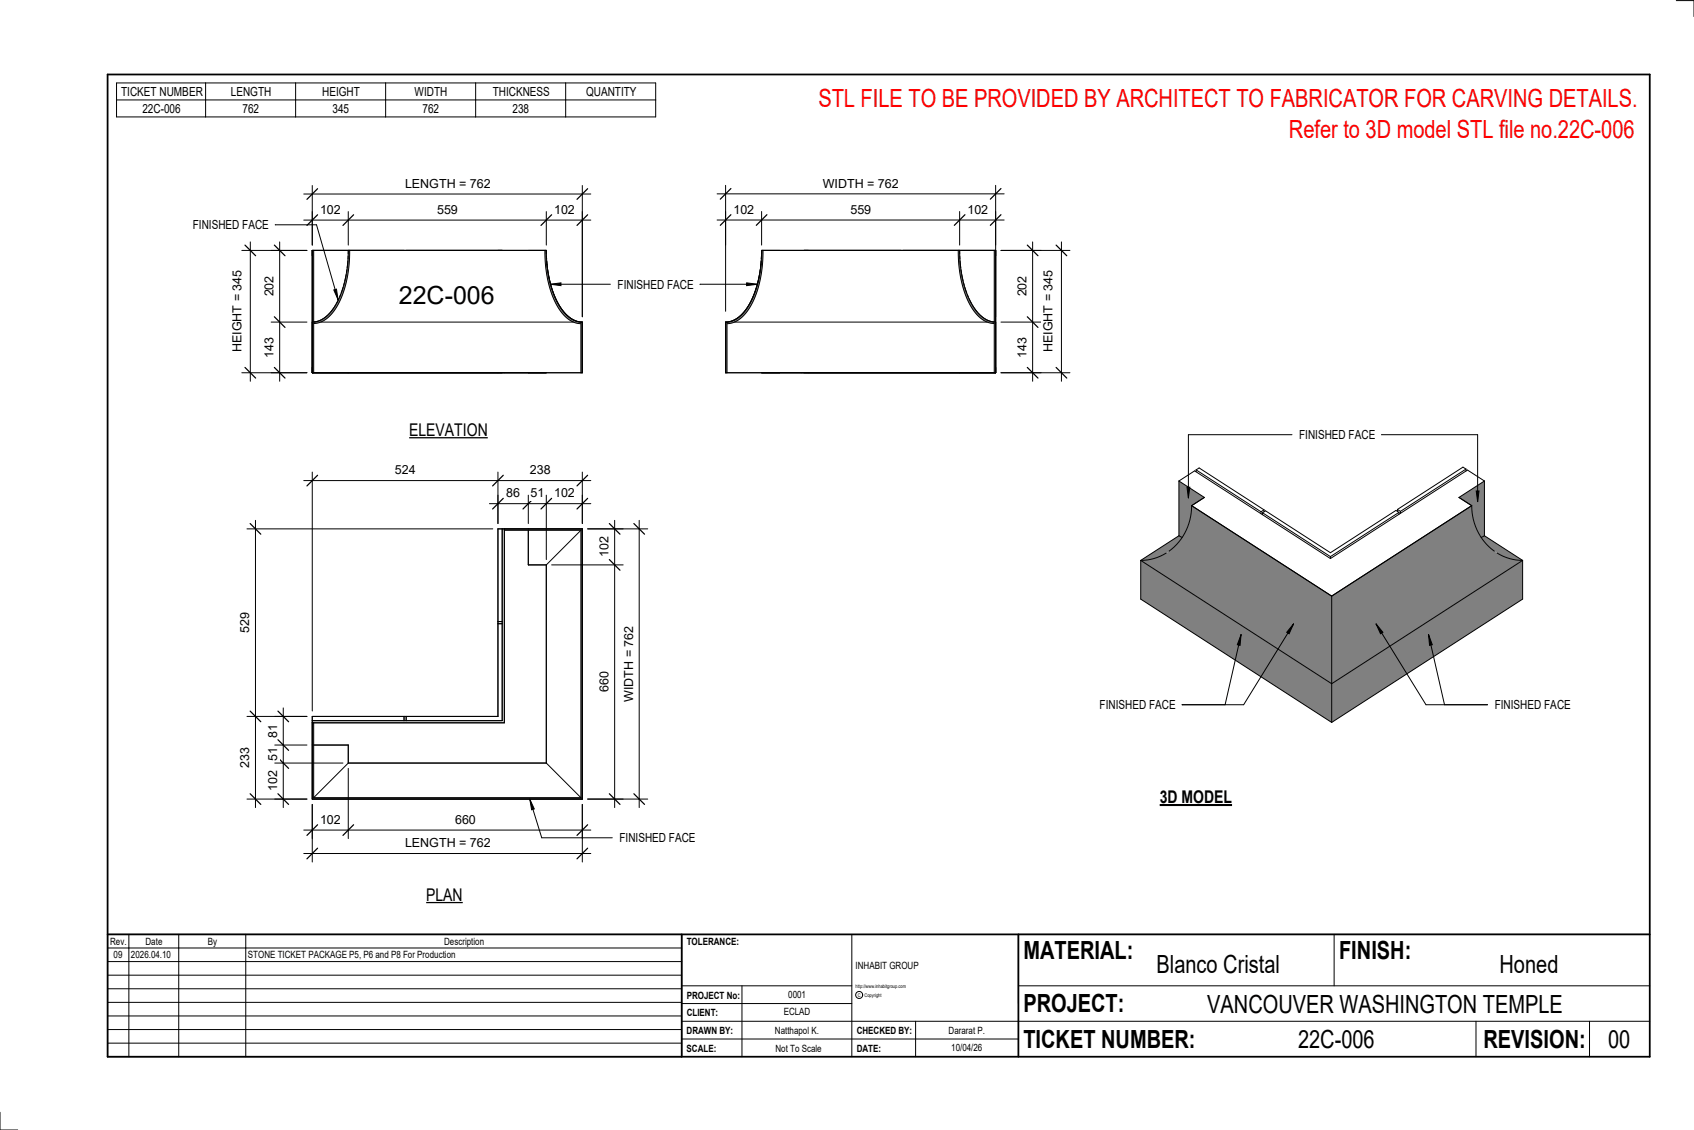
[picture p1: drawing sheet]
<svg xmlns="http://www.w3.org/2000/svg" width="914mm" height="610mm" viewBox="0 0 914 610" stroke-linecap="round" stroke-linejoin="round" font-family="sans-serif">
<g fill="#808080">
<path d="M616 302l20-13 2 1a27 27 0 0 1-22 12z"/>
<path d="M616 302l103 67v21l-103-67z"/>
<path d="M643 273l76 49v47l-103-67a29 29 0 0 0 27-29z"/>
<path d="M719 369l103-67v21l-103 67z"/>
<path d="M719 322l75-49a29 29 0 0 0 28 29l-103 67z"/>
<path d="M800 290l1-1 21 13a27 27 0 0 1-22-12z"/>
<path d="M636 259l14 9-7 5a31 31 0 0 1-5 17l-2-1z"/>
<path d="M788 268l13-9v30l-1 1a31 31 0 0 1-6-17z"/>
</g>
<g fill="none" stroke="#000" stroke-width=".54">
<path d="M636 259l14 9-7 5M636 259l9-5 73 47M636 259v30M646 253l1-1 35 23M646 253l35 23M646 253v2M791 253l-1-1-36 23M791 253l-35 23M791 253v1M801 259l-13 9 6 5M801 259l-9-5-74 47M801 259v30"/>
<path d="M643 273a30 30 0 0 1-12 24M643 273l76 49M681 276v1M681 277l37 23M681 277v1M682 275l-1 1M682 275v1M754 275l2 1M754 275v1M755 276l-1-1-36 23-35-22-2 1M755 276l-37 24M755 276v1"/>
<path d="M756 276v1M794 273a30 30 0 0 0 13 24M794 273l-75 49M629 298a26 26 0 0 1-13 4M636 289l2 1M636 289l-20 13M801 289l-1 1M801 289l21 13M808 298a26 26 0 0 0 14 4M616 302v21l103 67M616 302l103 67M718 300v1"/>
<path d="M822 302v21l-103 67M822 302l-103 67M719 322v47M719 369v21"/>
</g>
<g fill="#7c7c7c">
<path d="M537 135v39z"/>
<path d="M411 135a51 51 0 0 1-11 35 12 12 0 0 1-8 4v27v-26a17 17 0 0 0 14-12 64 64 0 0 0 6-28zM517 135a52 52 0 0 0 11 36 12 12 0 0 0 9 4v26v-27a17 17 0 0 1-13-12 63 63 0 0 1-6-27z"/>
</g>
<g fill="none" stroke="#000" stroke-width=".54">
<path d="M411 138v2M411 135a51 51 0 0 1-11 35 12 12 0 0 1-8 4M411 135h126v66h-145v-27M411 135v2M412 135a52 52 0 0 1-11 36 12 12 0 0 1-9 4v26M517 135a52 52 0 0 0 11 36 12 12 0 0 0 9 4v26M518 137v-2a51 51 0 0 0 11 35 12 12 0 0 0 8 4M518 138v2M537 135v39M410 150a33 33 0 0 1-13 22l-5 2M410 148v2M410 145v2"/>
<path d="M411 141v3M518 141l1 3M519 146v1M519 148l1 4M520 153v1M521 155l1 3M522 159l1 1M392 174h1M397 174h136M523 161l2 3M525 164v1M526 166l2 2"/>
<path d="M528 169l1 1M529 170l2 2M531 172h1M533 173l3 1M536 174h1M537 174h.1"/>
</g>
<g fill="#7c7c7c">
<path d="M169 135v39z"/>
<path d="M188 135a51 51 0 0 1-11 35 12 12 0 0 1-8 4v27v-26a17 17 0 0 0 14-12 64 64 0 0 0 6-28zM294 135a52 52 0 0 0 11 36 12 12 0 0 0 9 4v26v-27a18 18 0 0 1-14-13l-3-9-2-9v-8z"/>
</g>
<g fill="none" stroke="#000" stroke-width=".54">
<path d="M169 135v39M188 138v2M188 137v-2a51 51 0 0 1-11 35 12 12 0 0 1-8 4M189 135a52 52 0 0 1-11 36 12 12 0 0 1-9 4v26M294 135a52 52 0 0 0 11 36 12 12 0 0 0 9 4v26M295 135v2M295 135a51 51 0 0 0 11 35 12 12 0 0 0 8 4M295 135h-126v66h145v-27M295 138v2M184 159l-1 1M185 155l-1 3M186 153l-1 1"/>
<path d="M187 148l-1 4M187 146v1M188 141l-1 3M295 141v3M296 145v2M296 148v2M296 150a33 33 0 0 0 13 22l5 2M169 174h.1M170 174h-1M173 174h136M173 173l-3 1M175 172h-1"/>
<path d="M177 170l-2 2M178 169l-1 1M180 166l-2 2M181 164v1M183 161l-2 3M313 174h1"/>
</g>
<path d="M272 285h42v146h-145v-41v40h145v-144h-42z" fill="#7c7c7c"/>
<g fill="none" stroke="#000" stroke-width=".54">
<path d="M387 119h155M392 114v18M411 114v18M518 114v18M537 114v18M269 285h45v146h-145v-45h100zM271 285v104h-102M272 285v105h-103M272 286h42M285 286v19zM314 286l-19 19M314 286v144"/>
<path d="M285 305h10M295 305v107M269 335h2M269 336h2M169 390v40M218 386v3M219 386v3M169 402h19zM188 412l-19 18M188 402v10M188 412h107M295 412l19 18"/>
<path d="M169 430h145"/>
</g>
<path d="M395 116l-6 6M414 116l-6 6M521 116l-6 6M540 116l-5 6" fill="none" stroke="#000" stroke-width=".67"/>
<g fill="#fff">
<path d="M396 109h11v8h-11z"/>
<path d="M459 109h11v8h-11z"/>
<path d="M522 109h11v8h-11z"/>
</g>
<path d="M392 100v68M537 100v71M387 105h155" fill="none" stroke="#000" stroke-width=".54"/>
<path d="M395 102l-6 5M540 102l-5 5" fill="none" stroke="#000" stroke-width=".67"/>
<path d="M444 95h41v8h-41z" fill="#fff"/>
<path d="M540 135h22M557 131v75M540 174h22M540 201h22" fill="none" stroke="#000" stroke-width=".54"/>
<path d="M555 132l5 6M555 171l5 6M555 198l5 6" fill="none" stroke="#000" stroke-width=".67"/>
<g fill="#fff">
<path d="M548 149h8v11h-8z"/>
<path d="M548 182h8v11h-8z"/>
</g>
<path d="M540 135h38M573 131v75M540 201h38" fill="none" stroke="#000" stroke-width=".54"/>
<path d="M570 132l6 6M570 198l6 6" fill="none" stroke="#000" stroke-width=".67"/>
<g fill="#fff">
<path d="M562 146h8v44h-8z"/>
<path d="M215 152h53v15h-53z"/>
</g>
<path d="M146 135h20M151 131v75M146 174h20M146 201h20" fill="none" stroke="#000" stroke-width=".54"/>
<path d="M148 132l6 6M148 171l6 6M148 198l6 6" fill="none" stroke="#000" stroke-width=".67"/>
<g fill="#fff">
<path d="M142 149h7v11h-7z"/>
<path d="M142 182h7v11h-7z"/>
</g>
<path d="M131 135h35M135 131v75M131 201h35" fill="none" stroke="#000" stroke-width=".54"/>
<path d="M132 132l6 6M132 198l6 6" fill="none" stroke="#000" stroke-width=".67"/>
<path d="M124 146h8v44h-8z" fill="#fff"/>
<path d="M164 119h155M169 114v18M188 114v18M295 114v18M314 114v57" fill="none" stroke="#000" stroke-width=".54"/>
<path d="M171 116l-5 6M191 116l-6 6M298 116l-6 6M317 116l-6 6" fill="none" stroke="#000" stroke-width=".67"/>
<g fill="#fff">
<path d="M173 109h11v8h-11z"/>
<path d="M236 109h11v8h-11z"/>
<path d="M299 109h11v8h-11z"/>
</g>
<path d="M164 105h155M169 100v32M314 100v71" fill="none" stroke="#000" stroke-width=".54"/>
<path d="M171 102l-5 6M317 102l-6 6" fill="none" stroke="#000" stroke-width=".67"/>
<path d="M219 95h45v8h-45z" fill="#fff"/>
<path d="M148 386h18M153 382v54M148 402h18M148 412h37M148 431h18" fill="none" stroke="#000" stroke-width=".54"/>
<path d="M150 384l6 5M150 399l6 6M150 409l6 6M150 428l6 6" fill="none" stroke="#000" stroke-width=".67"/>
<g fill="#fff">
<path d="M143 416h8v11h-8z"/>
<path d="M143 403h8v7h-8z"/>
<path d="M143 391h8v7h-8z"/>
</g>
<path d="M133 285h133M138 281v155M133 386h33M133 431h33" fill="none" stroke="#000" stroke-width=".54"/>
<path d="M135 282l6 6M135 384l6 5M135 428l6 6" fill="none" stroke="#000" stroke-width=".67"/>
<g fill="#fff">
<path d="M128 403h8v11h-8z"/>
<path d="M128 330h8v11h-8z"/>
</g>
<path d="M317 285h33M345 281v155M317 431h33" fill="none" stroke="#000" stroke-width=".54"/>
<path d="M342 282l6 6M342 428l6 6" fill="none" stroke="#000" stroke-width=".67"/>
<path d="M336 338h7v41h-7z" fill="#fff"/>
<path d="M264 272h55M269 267v15M285 267v15M295 267v35M314 267v15" fill="none" stroke="#000" stroke-width=".54"/>
<path d="M272 269l-6 6M288 269l-6 6M298 269l-6 6M317 269l-6 6" fill="none" stroke="#000" stroke-width=".67"/>
<g fill="#fff">
<path d="M273 262h8v8h-8z"/>
<path d="M286 262h8v8h-8z"/>
<path d="M299 262h11v8h-11z"/>
</g>
<path d="M164 259h155M169 255v129M269 255v27M314 255v27" fill="none" stroke="#000" stroke-width=".54"/>
<path d="M171 256l-5 6M272 256l-6 6M317 256l-6 6" fill="none" stroke="#000" stroke-width=".67"/>
<g fill="#fff">
<path d="M213 250h11v7h-11z"/>
<path d="M286 250h11v7h-11z"/>
</g>
<path d="M169 434v31M314 434v31M164 460h155" fill="none" stroke="#000" stroke-width=".54"/>
<path d="M171 458l-5 5M317 458l-6 5" fill="none" stroke="#000" stroke-width=".67"/>
<path d="M219 451h45v8h-45z" fill="#fff"/>
<path d="M188 415v37M169 434v18M314 434v18M164 448h155" fill="none" stroke="#000" stroke-width=".54"/>
<path d="M171 445l-5 6M191 445l-6 6M317 445l-6 6" fill="none" stroke="#000" stroke-width=".67"/>
<g fill="#fff">
<path d="M173 438h11v8h-11z"/>
<path d="M246 438h11v8h-11z"/>
</g>
<path d="M317 285h19M332 281v155M298 305h38M317 431h19" fill="none" stroke="#000" stroke-width=".54"/>
<path d="M329 282l6 6M329 302l6 6M329 428l6 6" fill="none" stroke="#000" stroke-width=".67"/>
<g fill="#fff">
<path d="M322 362h8v11h-8z"/>
<path d="M322 290h8v11h-8z"/>
</g>
<g fill="none" stroke="#000" stroke-width=".54">
<path d="M905 0h9v9M460 504v66M720 504v28M891 504h-341v37M368 532h92M401 532v38M550 532h341M368 551h523M368 541h92M494 551v19M797 551v19M858 551v19"/>
<path d="M368 561h182M0 600v10h10"/>
<circle cx="464" cy="537" r="1.9"/>
</g>
<path d="M58 40h833v530h-833zM58 504h833M368 504v66M550 504v66" fill="none" stroke="#000" stroke-width=".96"/>
<g fill="#fff">
<path d="M652 534h192v15h-192z"/>
<path d="M513 562h17v6h-17z"/>
<path d="M425 533h10v6h-10z"/>
<path d="M423 543h15v6h-15z"/>
<path d="M418 553h24v6h-24z"/>
<path d="M624 513h68v15h-68z"/>
<path d="M809 513h33v15h-33z"/>
<path d="M512 553h20v6h-20z"/>
<path d="M701 553h41v15h-41z"/>
<path d="M442 45h443v16h-443z"/>
<path d="M868 553h12v15h-12z"/>
<path d="M61 512h5v6h-5z"/>
</g>
<g fill="none" stroke="#000" stroke-width=".54">
<path d="M63 45h291v18h-291zM63 54h291M111 45v18M160 45v18M208 45v18M257 45v18M305 45v18M58 504h310v66h-310zM58 519h310M58 511h310M70 504v66M96 504v66"/>
<path d="M133 504v66M58 533h310M58 526h310M58 555h310M58 548h310M58 541h310M58 563h310"/>
</g>
<path d="M221 227h42v10h-42z" fill="#fff"/>
<path d="M221 236h42" fill="none" stroke="#000" stroke-width=".69" stroke-linecap="butt"/>
<path d="M230 477h20v11h-20z" fill="#fff"/>
<path d="M230 487h20" fill="none" stroke="#000" stroke-width=".69" stroke-linecap="butt"/>
<path d="M626 424h39v12h-39z" fill="#fff"/>
<path d="M626 434h39" fill="none" stroke="#000" stroke-width="1.1" stroke-linecap="butt"/>
<path d="M696 62h188v15h-188z" fill="#fff"/>
<path d="M286 431l2 5-1 1z" fill="#000"/>
<path d="M286 431l2 5-1 1zM286 431l6 21h39" fill="none" stroke="#000" stroke-width=".54"/>
<path d="M334 448h41v8h-41z" fill="#fff"/>
<path d="M297 153h6v1zM297 153h32M378 153h31M403 153h6l-6 1z" fill="none" stroke="#000" stroke-width=".54"/>
<path d="M297 153h6v1zM403 153h6l-6 1z" fill="#000"/>
<path d="M333 150h41v7h-41z" fill="#fff"/>
<path d="M149 121h22l11 41M180 156h2v6z" fill="none" stroke="#000" stroke-width=".54"/>
<path d="M180 156h2v6z" fill="#000"/>
<path d="M104 118h41v7h-41z" fill="#fff"/>
<path d="M698 337l-2 5-1-1zM698 337l-27 43h-33M670 342l-1 6h-1zM670 342l-9 38" fill="none" stroke="#000" stroke-width=".54"/>
<path d="M698 337l-2 5-1-1zM670 342l-1 6h-1z" fill="#000"/>
<path d="M594 377h40v7h-40z" fill="#fff"/>
<path d="M697 235h-56v34M746 235h52v36M641 263h1l-1 6zM797 265h1v6z" fill="none" stroke="#000" stroke-width=".54"/>
<path d="M641 263h1l-1 6zM797 265h1v6z" fill="#000"/>
<path d="M701 231h41v7h-41z" fill="#fff"/>
<path d="M743 337l3 4-1 1zM771 342l2 6h-1z" fill="#000"/>
<path d="M743 337l3 4-1 1zM743 337l27 43h33M771 342l2 6h-1zM771 342l9 38" fill="none" stroke="#000" stroke-width=".54"/>
<path d="M807 377h40v7h-40z" fill="#fff"/>
<g font-size="13.5" fill="#f00">
<text x="442" y="58">STL FILE TO BE PROVIDED BY ARCHITECT TO FABRICATOR FOR CARVING DETAILS.</text>
<text x="696" y="75">Refer to 3D model STL file no.22C-006</text>
</g>
<g font-size="13.5">
<text x="215" y="164">22C-006</text>
<text x="552" y="517">MATERIAL:</text>
<text x="723" y="517">FINISH:</text>
<text x="624" y="525">Blanco Cristal</text>
<text x="809" y="525">Honed</text>
<text x="552" y="546">PROJECT:</text>
<text x="652" y="546">VANCOUVER WASHINGTON TEMPLE</text>
<text x="552" y="565">TICKET NUMBER:</text>
<text x="701" y="565">22C-006</text>
<text x="801" y="565">REVISION:</text>
<text x="868" y="565">00</text>
</g>
<g font-size="9.4">
<text x="221" y="235">ELEVATION</text>
<text x="626" y="433">3D MODEL</text>
<text x="230" y="486">PLAN</text>
</g>
<g font-size="6.7">
<text x="65" y="52">TICKET NUMBER</text>
<text x="125" y="52">LENGTH</text>
<text x="174" y="52">HEIGHT</text>
<text x="224" y="52">WIDTH</text>
<text x="266" y="52">THICKNESS</text>
<text x="316" y="52">QUANTITY</text>
<text x="77" y="61">22C-006</text>
<text x="131" y="61">762</text>
<text x="179" y="61">345</text>
<text x="228" y="61">762</text>
<text x="277" y="61">238</text>
<text x="219" y="101">LENGTH = 762</text>
<text x="444" y="101">WIDTH = 762</text>
<text x="173" y="115">102</text>
<text x="236" y="115">559</text>
<text x="299" y="115">102</text>
<text x="396" y="115">102</text>
<text x="459" y="115">559</text>
<text x="522" y="115">102</text>
<text x="104" y="124">FINISHED FACE</text>
<text x="333" y="156">FINISHED FACE</text>
<text x="148" y="160" transform="rotate(-90 148 160)">202</text>
<text x="554" y="160" transform="rotate(-90 554 160)">202</text>
<text x="130" y="190" transform="rotate(-90 130 190)">HEIGHT = 345</text>
<text x="568" y="190" transform="rotate(-90 568 190)">HEIGHT = 345</text>
<text x="148" y="193" transform="rotate(-90 148 193)">143</text>
<text x="554" y="193" transform="rotate(-90 554 193)">143</text>
<text x="701" y="237">FINISHED FACE</text>
<text x="213" y="256">524</text>
<text x="286" y="256">238</text>
<text x="273" y="268">86</text>
<text x="286" y="268">51</text>
<text x="299" y="268">102</text>
<text x="328" y="301" transform="rotate(-90 328 301)">102</text>
<text x="135" y="341" transform="rotate(-90 135 341)">529</text>
<text x="328" y="373" transform="rotate(-90 328 373)">660</text>
<text x="342" y="379" transform="rotate(-90 342 379)">WIDTH = 762</text>
<text x="594" y="383">FINISHED FACE</text>
<text x="807" y="383">FINISHED FACE</text>
<text x="150" y="398" transform="rotate(-90 150 398)">81</text>
<text x="150" y="410" transform="rotate(-90 150 410)">51</text>
<text x="135" y="414" transform="rotate(-90 135 414)">233</text>
<text x="150" y="427" transform="rotate(-90 150 427)">102</text>
<text x="173" y="444">102</text>
<text x="246" y="444">660</text>
<text x="334" y="454">FINISHED FACE</text>
<text x="219" y="457">LENGTH = 762</text>
</g>
<g font-size="5.4">
<text x="59" y="510">Rev.</text>
<text x="79" y="510">Date</text>
<text x="112" y="510">By</text>
<text x="240" y="510">Description</text>
<text x="371" y="510">TOLERANCE:</text>
<text x="61" y="517">09</text>
<text x="71" y="517">2026.04.10</text>
<text x="134" y="517">STONE TICKET PACKAGE P5, P6 and P8 For Production</text>
<text x="462" y="523">INHABIT GROUP</text>
<text x="371" y="539">PROJECT No:</text>
<text x="425" y="538">0001</text>
<text x="371" y="548">CLIENT:</text>
<text x="423" y="548">ECLAD</text>
<text x="371" y="558">DRAWN BY:</text>
<text x="418" y="558">Natthapol K.</text>
<text x="462" y="558">CHECKED BY:</text>
<text x="512" y="558">Dararat P.</text>
<text x="371" y="567">SCALE:</text>
<text x="419" y="567">Not To Scale</text>
<text x="462" y="567">DATE:</text>
<text x="513" y="567">10/04/26</text>
</g>
<g font-size="2.7">
<text x="462" y="533">http://www.inhabitgroup.com</text>
<text x="463" y="538">C</text>
<text x="467" y="538">Copyright</text>
</g>
</svg>
